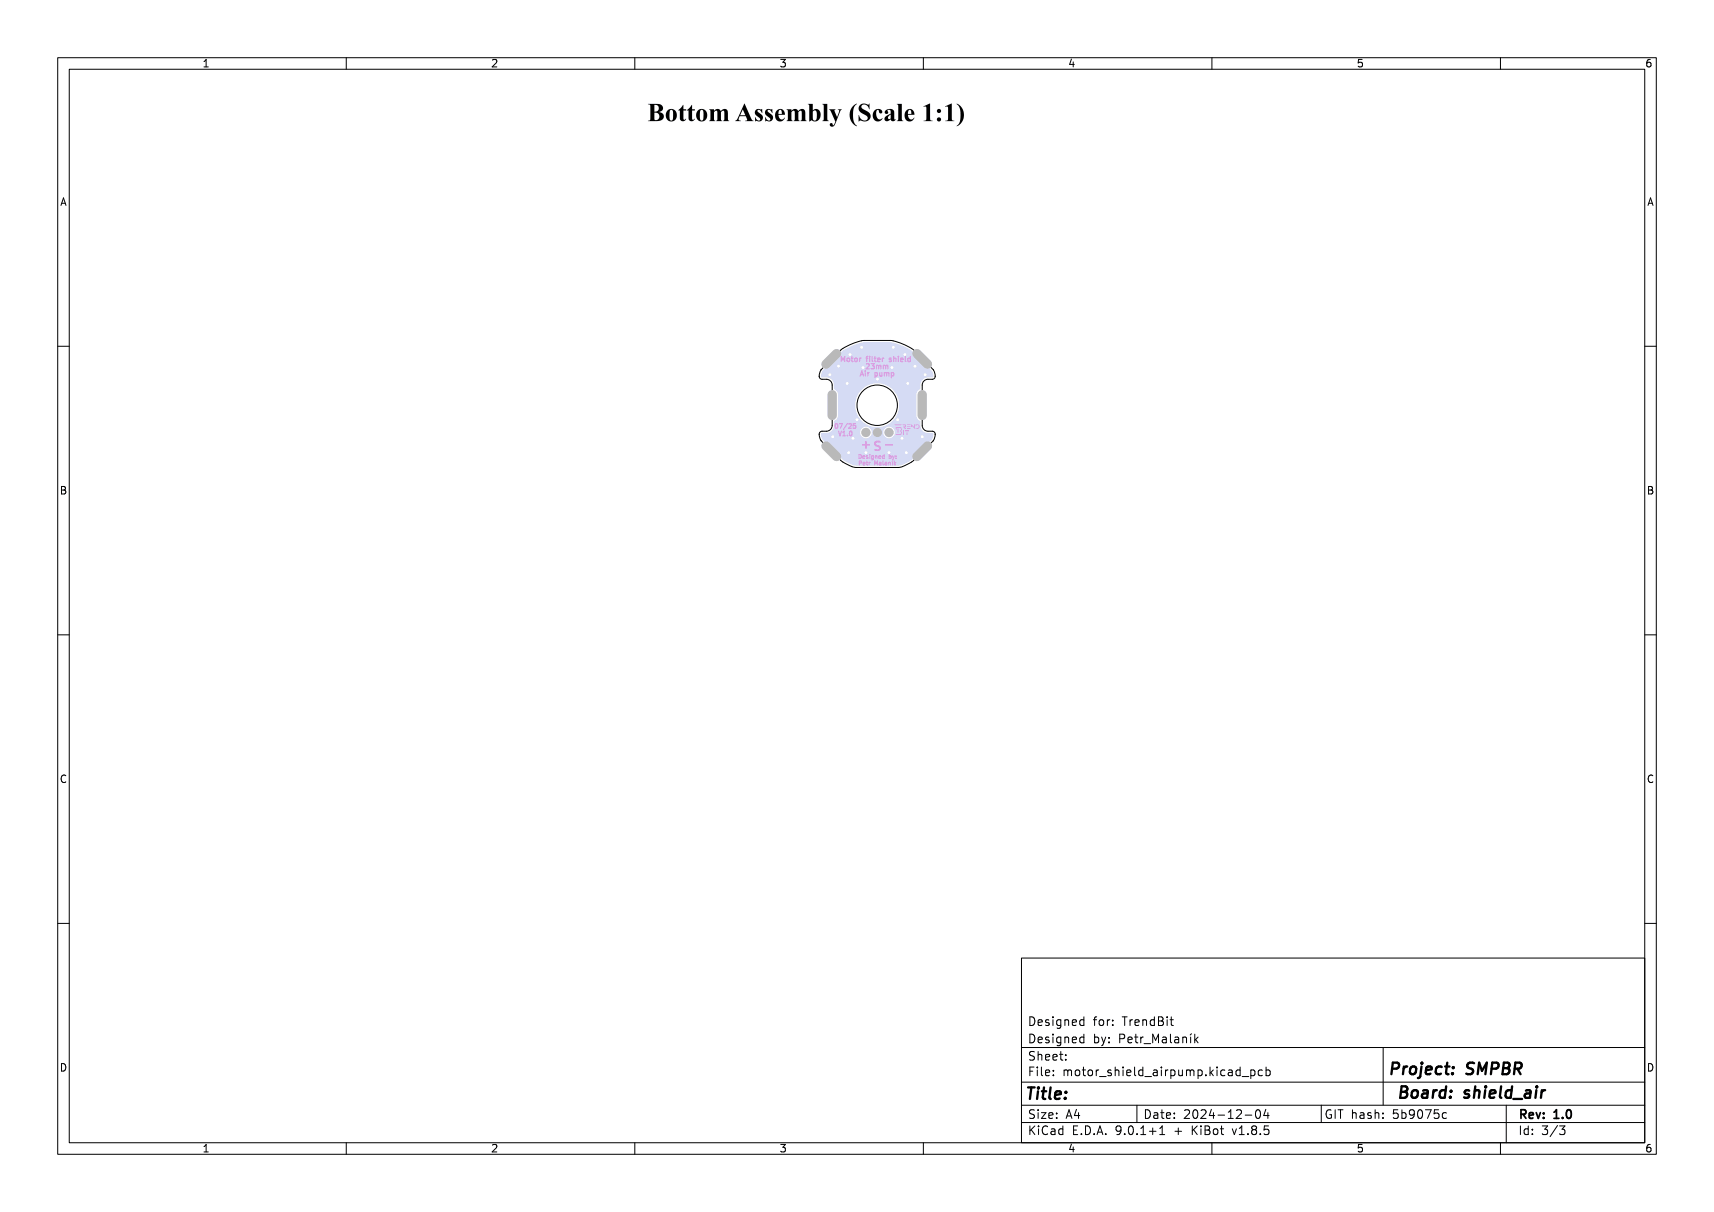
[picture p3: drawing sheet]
<svg xmlns="http://www.w3.org/2000/svg" width="297mm" height="210mm" viewBox="0 0 297 210" stroke-linecap="round" stroke-linejoin="round" font-family="sans-serif">
<g fill="none" stroke="#000" stroke-width=".17">
<path d="M142.3 64l3.4-3.3a9.4 9.4 0 0 1 4-1.7h4.6a9.4 9.4 0 0 1 4 1.7l3.4 3.3a1.42 1.42 0 0 1 .1 1.7 2.74 2.74 0 0 0-1.7 .3l-.3 .7v7a1 1 0 0 0 1 1h.8a.84 .84 0 0 1 .3 1.4l-.2 .3-3.6 3.6a6 6 0 0 1-2.5 1h-7.2a6.2 6.2 0 0 1-2.7-1.2l-3.4-3.4a1.42 1.42 0 0 1-.1-1.6 2.74 2.74 0 0 0 1.7-.4l.3-.7v-7a1 1 0 0 0-1-1h-.7a.84 .84 0 0 1-.4-1.3z"/>
<circle cx="152" cy="70.2" r="3.5"/>
</g>
<path d="M143.1 77.3l1.9 1.8M144.2 68.4v3.6" fill="none" stroke="#d5dbf4" stroke-width="1.6"/>
<g fill="#d5dbf4">
<circle cx="154" cy="74.9" r=".8"/>
<circle cx="152" cy="74.9" r=".8"/>
<circle cx="150" cy="74.9" r=".8"/>
</g>
<path d="M145 61.3l-1.9 1.8M158.9 61.3l1.8 1.8M159.8 68.4v3.6M160.7 77.3l-1.8 1.8" fill="none" stroke="#d5dbf4" stroke-width="1.6"/>
<g fill="#d5dbf4">
<circle cx="147.3" cy="61.4" r=".5"/>
<circle cx="155.5" cy="72.7" r=".5"/>
<circle cx="149.3" cy="60.2" r=".5"/>
<circle cx="144.3" cy="75.7" r=".5"/>
<circle cx="154.5" cy="63.7" r=".5"/>
<circle cx="152" cy="65.7" r=".5"/>
<circle cx="154.8" cy="60.2" r=".5"/>
<circle cx="157" cy="78.4" r=".5"/>
<circle cx="149.5" cy="63.7" r=".5"/>
<circle cx="147" cy="78.4" r=".5"/>
<circle cx="156.8" cy="61.4" r=".5"/>
<circle cx="147.8" cy="75.9" r=".5"/>
<circle cx="148.5" cy="72.7" r=".5"/>
<circle cx="158.5" cy="63.4" r=".5"/>
<circle cx="156.3" cy="75.9" r=".5"/>
<circle cx="146.8" cy="66.4" r=".5"/>
<circle cx="150" cy="78.4" r=".5"/>
<circle cx="157.3" cy="66.4" r=".5"/>
<circle cx="160.3" cy="64.9" r=".5"/>
<circle cx="154" cy="78.4" r=".5"/>
<circle cx="143.8" cy="64.9" r=".5"/>
<circle cx="159.8" cy="75.7" r=".5"/>
<circle cx="145.3" cy="63.4" r=".5"/>
</g>
<path d="M145.8 60.9l1.4-.8 2.3-.8h4.9a10.4 10.4 0 0 1 3.4 1.3l3.7 3.7 .2 .5v.5l-1.2 .1a1.3 1.3 0 0 0-1 1.2v.8a1.09 1.09 0 0 0-.7 .9v1.7h-3a3.8 3.8 0 0 0-5.8-3 3.8 3.8 0 0 0 0 6.5 3.8 3.8 0 0 0 5.8-3.1v-.4h3v2.1l.2 .5 .5 .4v.8a1.29 1.29 0 0 0 .6 1h-5l-.1-.2a1.01 1.01 0 0 0-1-.7 1.01 1.01 0 0 0-1 .9h-2v-.2a1.01 1.01 0 0 0-1.6-.4 1.01 1.01 0 0 0 .3 1.7 1.01 1.01 0 0 0 1.3-1.1h2v.2a1.01 1.01 0 0 0 1.1 .9 1.01 1.01 0 0 0 1-1.1h5l.6 .2h.9l.1 .4-.2 .8-3.4 3.3-1.8 1.1-.7 .1h-7.6l-2-1.1-3.6-3.6-.1-.6v-.3l1.4-.2 .6-.5 .2-.6v-.8a1.09 1.09 0 0 0 .7-.9v-3.8l-.2-.5-.5-.4v-.8a1.3 1.3 0 0 0-1.2-1.2l-1-.1v-.5l.2-.5z" fill-rule="evenodd" fill="#d5dbf4"/>
<g fill="#fff">
<circle cx="147.3" cy="61.4" r=".25"/>
<circle cx="155.5" cy="72.7" r=".25"/>
<circle cx="149.3" cy="60.2" r=".25"/>
<circle cx="144.3" cy="75.7" r=".25"/>
<circle cx="154.5" cy="63.7" r=".25"/>
<circle cx="152" cy="65.7" r=".25"/>
<circle cx="154.8" cy="60.2" r=".25"/>
<circle cx="157" cy="78.4" r=".25"/>
<circle cx="149.5" cy="63.7" r=".25"/>
<circle cx="147" cy="78.4" r=".25"/>
<circle cx="156.8" cy="61.4" r=".25"/>
<circle cx="147.8" cy="75.9" r=".25"/>
<circle cx="148.5" cy="72.7" r=".25"/>
<circle cx="158.5" cy="63.4" r=".25"/>
<circle cx="156.3" cy="75.9" r=".25"/>
<circle cx="146.8" cy="66.4" r=".25"/>
<circle cx="150" cy="78.4" r=".25"/>
<circle cx="157.3" cy="66.4" r=".25"/>
<circle cx="160.3" cy="64.9" r=".25"/>
<circle cx="154" cy="78.4" r=".25"/>
<circle cx="143.8" cy="64.9" r=".25"/>
<circle cx="159.8" cy="75.7" r=".25"/>
<circle cx="145.3" cy="63.4" r=".25"/>
</g>
<path d="M143.1 77.3l1.9 1.8M144.2 68.4v3.6" fill="none" stroke="#fff" stroke-width=".6"/>
<g fill="#fff">
<circle cx="154" cy="74.9" r=".4"/>
<circle cx="152" cy="74.9" r=".4"/>
<circle cx="150" cy="74.9" r=".4"/>
</g>
<path d="M145 61.3l-1.9 1.8M158.9 61.3l1.8 1.8M159.8 68.4v3.6M160.7 77.3l-1.8 1.8" fill="none" stroke="#fff" stroke-width=".6"/>
<path d="M143.1 77.3l1.9 1.8M144.2 68.4v3.6" fill="none" stroke="#b9b9b9" stroke-width="1.6"/>
<g fill="#b9b9b9">
<circle cx="154" cy="74.9" r=".8"/>
<circle cx="152" cy="74.9" r=".8"/>
<circle cx="150" cy="74.9" r=".8"/>
</g>
<path d="M145 61.3l-1.9 1.8M158.9 61.3l1.8 1.8M159.8 68.4v3.6M160.7 77.3l-1.8 1.8" fill="none" stroke="#b9b9b9" stroke-width="1.6"/>
<path d="M149.5 77.1h1.1M150 76.5v1.2M152.5 76.6l-.6-.1-.3 .3 .2 .4 .6 .2v.5l-.2 .1-.6-.1M153.5 77.1h1.1" fill="none" stroke="#db9de1" stroke-width=".3"/>
<g fill="none" stroke="#db9de1" stroke-width=".2">
<path d="M144.8 73.5l.1-.1a.39 .39 0 0 1 .3 .4 .39 .39 0 0 1-.4 .4l-.1-.3zM145.3 74.7l.2 .8 .3-.8M145.4 73.4h.6l-.4 .8M145.8 62.7v-.9l.3 .6 .3-.6v.9M146 75.5h.5M146 74.9l.3-.2v.8M146.8 62.1h.4l-.1 .5h-.3zM146.8 73.4l-.6 1M146.8 75.4v.1M147.1 73.5l.3-.1 .1 .2-.5 .6h.5M147.3 74.8l.1-.1a.39 .39 0 0 1 .3 .4 .39 .39 0 0 1-.4 .4l-.1-.3zM147.5 62.1h.3"/>
<path d="M147.6 61.8v.7l.2 .2M148.1 62.1h.4v.5h-.4zM148.3 73.4h-.4l-.1 .4h.4l.1 .3h-.5M148.9 62.1v.6M149 65.2l.3-.9 .3 .9M149.1 64.9h.5M149.2 62.1l-.3 .1M149.9 64.3h.1M149.9 64.6v.6M150.1 62.1h.3M150.1 63.1l.4-.1 .1 .3-.5 .6h.5M150.4 64.6v.6"/>
<path d="M150.4 61.8l-.2 .1v.8M150.6 64.6l-.2 .1M150.7 61.8h.1M150.7 62.1v.6M150.9 63h.6l-.3 .3 .2 .1v.4l-.1 .1-.4-.1M151.1 61.8v.7l.2 .2M151.5 62.1h.3M151.6 61.8v.7l.2 .2M151.6 64.6v.9M151.6 64.6h.3l.1 .1v.4h-.4M151.9 63.4l.2-.1 .2 .1M151.9 63.3v.6"/>
<path d="M152.1 62.4l.4-.1v-.2h-.3l-.1 .1v.4h.4M152.3 63.4l.1-.1h.2v.6M152.3 63.4v.5M152.4 64.6l.1 .5h.3M152.8 64.6v.6M152.9 62.1v.6M153.1 63.4l.2-.1 .2 .1M153.1 63.3v.6M153.1 62.1l-.2 .1M153.2 64.6h.3l.1 .1M153.2 64.6v.6M153.5 63.4l.1-.1h.2v.6"/>
<path d="M153.5 63.4v.5M153.6 64.7l.2-.1h.2v.6M153.6 64.7v.5M154.4 62.1h-.2l-.1 .1v.1l.3 .1v.2h-.3M154.4 64.6h.3l.2 .1-.1 .4h-.4M154.4 64.6v.9M154.9 62.1h.3v.6M154.9 61.8v.9M155.7 61.8h.1M155.7 62.1v.6M156.1 62.4l.4-.1-.1-.2h-.2l-.1 .1v.4h.3M156.9 61.8v.7l.1 .2"/>
<path d="M157.7 62.1h-.2l-.2 .1 .1 .4h.3M157.7 61.8v.9"/>
</g>
<g fill="none" stroke="#db9de1" stroke-width=".17">
<path d="M148.8 78.7a.35 .35 0 0 1 .5 .4 .35 .35 0 0 1-.5 .3zM149.5 79.2l.3-.1v-.1l-.3 .1v.3h.3M150.2 79.9v.6l.2 .1M150.4 79h-.2l-.1 .1 .3 .2M150.4 79.3l-.3 .1M150.4 79.3h.1M150.7 78.7v.1M150.7 79v.4M151.3 79h-.2l-.1 .1 .1 .3h.2M151.3 79v.5l-.3 .1M151.7 79h.2l.1 .4M151.7 79v.4"/>
<path d="M152.3 79.2l.3-.1v-.1l-.3 .1v.3h.3M153 79.9l.1 .7M153.2 79h-.2l-.1 .1v.3h.3M153.2 78.7v.7M154.1 79h.2l.1 .1-.1 .3h-.2M154.1 78.7v.7M154.6 79l.2 .4M154.7 79.8l-.1 .1M154.8 79.4l-.2 .3M155 79.9v.7M155 79l-.2 .4M155.2 79.4h.1"/>
<path d="M155.2 79v.1M148.9 80.2h.3l.1-.3h-.4v.7M149.6 80.3h.3v-.2l-.3 .1v.3h.3M150.1 80.1h.3M150.6 80.1v.5M150.8 80.1l-.2 .1M151.6 80.6v-.7l.2 .5 .2-.5v.7M152.4 80.1h.2l.1 .5M152.7 80.3l-.4 .1 .1 .2 .3-.1M153.4 80.1h.2l.1 .5M153.7 80.3l-.4 .1 .1 .2 .3-.1M154 80.2l.3-.1v.5"/>
<path d="M154 80.1v.5M154.6 80.1v.5M155 80.3l.2 .3M155.2 80.1l-.2 .3"/>
</g>
<g fill="#db9de1">
<path d="M157.2 73.5h.6v.2h-.6z" fill-rule="evenodd"/>
<path d="M157.2 73.9h.6v.1h-.6z" fill-rule="evenodd"/>
<path d="M157.2 74.2h.6v.1h-.6z" fill-rule="evenodd"/>
<path d="M156.8 74.5h.7v.2h-.7z" fill-rule="evenodd"/>
<path d="M157.1 75h.2v.4h-.2z" fill-rule="evenodd"/>
<path d="M156.5 74.5h.1v.9h-.1z" fill-rule="evenodd"/>
<path d="M155 73.5h1.2v.2h-1.2z" fill-rule="evenodd"/>
<path d="M155.5 74.3h.2v.6h-.2z" fill-rule="evenodd"/>
<path d="M157.9 73.5l.5 .5v-.5h.2l-.1 .8-.5-.4v.1h-.1z" fill-rule="evenodd"/>
<path d="M156.4 73.5a.37 .37 0 0 1 .4 0 .37 .37 0 0 1 .2 .4l-.2 .2 .3 .2h-.3l-.4-.4h.4v-.2h-.4z" fill-rule="evenodd"/>
<path d="M158.7 73.5a.47 .47 0 0 1 .7 .4 .47 .47 0 0 1-.7 .5v-.2h.2a.29 .29 0 0 0 .3-.3 .29 .29 0 0 0-.4-.3v.2h-.1z" fill-rule="evenodd"/>
<path d="M155.2 74h.4a.49 .49 0 0 1 .6 .1 .49 .49 0 0 1 0 .6 .45 .45 0 0 1-.1 .6 .45 .45 0 0 1-.5 .1h-.4v-.2h.8a.32 .32 0 0 0-.1-.5 .29 .29 0 0 0 .2-.4 .29 .29 0 0 0-.4-.2h-.3v.3h-.2z" fill-rule="evenodd"/>
</g>
<g fill="none" stroke="#000" stroke-width=".17">
<path d="M10 10h277v190h-277zM12 12h273v186h-273zM35.3 11.6h.8M35.3 10.7l.4-.4v1.3M60 10v2M85.3 10.4l.5-.1 .3 .4-.8 .9h.8M110 10v2M135.3 10.3h.8l-.4 .5 .3 .1v.6l-.2 .1-.5-.1M160 10v2M185.7 10.2l-.4 1h.9M186 10.7v.9M210 10v2"/>
<path d="M236 10.3h-.6l-.1 .6 .2-.1 .5 .1 .1 .1-.1 .5-.2 .1-.5-.1M260 10v2M286 10.3l-.4 .1a.87 .87 0 0 0 0 1.2l.4-.1 .1-.5-.3-.2-.3 .1-.2 .1M10.6 35.6l.4-1.3 .4 1.3M10.7 35.2h.6M285.6 35.6l.4-1.3 .4 1.3M285.7 35.2h.6M10 60h2M285 60h2M10.7 84.3l.6 .1v.3l-.2 .2a.35 .35 0 0 1 .3 .3 .35 .35 0 0 1-.2 .4h-.5zM10.7 84.9h.4M285.7 84.3l.6 .1v.3l-.2 .2a.35 .35 0 0 1 .3 .3 .35 .35 0 0 1-.2 .4h-.5z"/>
<path d="M285.7 84.9h.4M10 110h2M285 110h2M11.4 134.4a.62 .62 0 0 0-.9 .5 .62 .62 0 0 0 .7 .7l.2-.1M286.4 134.4a.62 .62 0 0 0-.9 .5 .62 .62 0 0 0 .7 .7l.2-.1M10 160h2M285 160h2M177 166h108v32h-108zM178.5 176.2a.76 .76 0 0 1 .8 .7 .76 .76 0 0 1-.8 .8zM178.5 179.2a.76 .76 0 0 1 .8 .7 .76 .76 0 0 1-.8 .8zM179.9 177.2l.7-.1-.1-.3-.4-.1-.2 .2 .1 .7h.5M181.7 176.8l-.3-.1-.2 .2v.2l.5 .2v.3h-.5"/>
<path d="M181.7 179.8l-.3-.1-.2 .2v.2l.5 .2v.3h-.5M182.5 176.2v.1M182.5 176.7v1M182.5 179.2v.1M182.5 179.7v1M183.8 176.8l-.4-.1-.3 .3v.4l.1 .2h.6M183.8 179.8l-.4-.1-.3 .3v.4l.1 .2h.6M183.8 179.7v1.2l-.3 .3-.3-.1M183.8 176.7v1.2l-.3 .3-.3-.1M184.5 179.8l.2-.1 .4 .1 .1 .9M184.5 176.7v1M184.5 179.7v1"/>
<path d="M184.5 176.8l.2-.1 .4 .1 .1 .9M185.8 177.2l.7-.1v-.3l-.5-.1-.2 .2 .1 .7h.6M187.8 176.8l-.4-.1-.3 .3v.4l.1 .2h.6M187.8 179.8l-.4-.1-.3 .3v.4l.1 .2h.6M187.8 176.2v1.5M187.8 179.2v1.5M189.5 176.7h.5M189.7 179.8l.4-.1 .3 .3v.4l-.2 .2h-.5M189.7 179.2v1.5M190 176.2l-.3 .2v1.3M190.6 176.8l.4-.1 .2 .3v.4l-.2 .3-.4-.1-.1-.2v-.4zM190.9 179.7l.3 1"/>
<path d="M191.6 179.7l-.4 1M191.9 176.7v1M192.2 179.8v.1M192.3 176.7l-.3 .1-.1 .2M192.8 177.6v.1M192.8 176.8v.1M194 180l.7-.1 .2-.2-.1-.4-.2-.1h-.6v1.5M194.5 176.2h.8M194.9 176.2v1.5M195.8 176.7v1M196.2 176.7l-.2 .1-.2 .2M196.6 179.7h.6"/>
<path d="M196.7 177.2l.7-.1-.1-.3-.4-.1-.2 .2v.7h.6M196.8 179.2v1.3l.4 .2M197.7 179.7v1M198 176.7v1M198 176.8l.2-.1 .4 .1 .1 .9M198.1 179.7l-.3 .1-.1 .2M200 176.8l-.4-.1-.3 .3v.4l.2 .2h.5M200 176.2v1.5M200.7 176.2h.5l.3 .1v.3l-.3 .3a.4 .4 0 0 1 .4 .4 .4 .4 0 0 1-.3 .4h-.6zM200.7 176.9h.5M201.5 179.8h.5l.1 .9M202.2 176.2v.1"/>
<path d="M202.2 176.7v1M202.7 176.7h.6M202.8 179.2v1.3l.2 .2M203 176.2v1.3l.3 .2M203.6 179.8h.6v.9M205 179.8l.2-.1 .3 .1 .1 .9M205 179.7v1M206.3 179.7v1M206.5 179.1l-.3 .2M207 179.2v1.5M207.6 179.7l-.6 .6M10.7 184.3a.66 .66 0 0 1 .7 .6 .66 .66 0 0 1-.7 .7z"/>
<path d="M35.3 198.7l.4-.4v1.3M35.3 199.6h.8M60 198v2M85.3 198.4l.5-.1 .3 .4-.8 .9h.8M110 198v2M135.3 198.3h.8l-.4 .5 .3 .1v.6l-.2 .1-.5-.1M160 198v2M177 194.5h108M177 191.5h108M177 187.5h108M177 181.5h108M178.5 195.1v1.5"/>
<path d="M178.5 185.6h.5M178.7 195.7l.6 .9M179.2 184.9h-.7v1.5M179.2 192.4l-.5-.1-.2 .1v.5l.6 .3 .1 .3-.2 .3-.6-.1M179.2 182.3l-.5-.1-.2 .1v.5l.6 .3 .1 .3-.2 .3-.6-.1M179.3 195.1l-.8 .9M179.7 184.9v.1M179.7 185.4v1M179.9 182.8l.2-.1 .4 .1v.9M179.9 180.2l.7-.1-.1-.3-.4-.1-.2 .2 .1 .7h.5M179.9 182.2v1.5M179.9 192.3v.1"/>
<path d="M179.9 192.8v1M180 195.1v.1M180 195.6v1M180.5 192.8h.7l-.7 1h.7M180.5 184.9v1.3l.2 .2M181.2 183.2l.7-.1-.1-.3-.4-.1-.2 .2v.7h.6M181.2 185.9l.7-.2-.1-.2-.4-.1-.2 .2v.7h.6M181.5 195.2a.6 .6 0 0 0-.7 0 .6 .6 0 0 0-.2 .8 .56 .56 0 0 0 .3 .5 .56 .56 0 0 0 .6 0M181.7 193.3l.8-.1-.1-.3-.4-.1-.3 .2 .1 .7h.6M182.2 195.7h.5l.1 .9M182.5 183.2l.7-.1-.1-.3-.4-.1-.2 .2v.7h.6M182.5 186.3v.1"/>
<path d="M182.5 185.5v.1M182.8 196h-.5a.29 .29 0 0 0-.2 .3 .29 .29 0 0 0 .2 .3l.5-.1M183.1 193.7v.1M183.1 192.9v.1M183.6 182.7h.6M183.8 182.2v1.3l.4 .2M184.2 195.7l-.5-.1-.2 .3v.4l.1 .2h.6M184.2 195.1v1.5M184.4 185.5l.4-.1 .2 .2M184.4 185.4v1M184.7 183.6v.1M184.7 182.8v.1"/>
<path d="M184.7 193.8l.5-1.5 .5 1.5M184.9 193.4h.7M185 185.6l.2-.2 .4 .1 .1 .9M185 185.6v.8M185.7 198.2l-.4 1h.9M185.8 180.2l.7-.1v-.3l-.5-.1-.2 .2 .1 .7h.6M186 198.7v.9M186 195.8h.5M186.4 185.5l.2-.1 .4 .1 .1 .6-.1 .2-.4 .1-.2-.1zM186.5 192.2l-.3 1.1h.9M186.7 195.1h-.7v1.5h.7M186.9 192.8v1"/>
<path d="M187.4 196.5v.1M187.5 185.4h.6M187.7 184.9v1.3l.4 .2M188.1 195.1a.76 .76 0 0 1 .9 .7 .76 .76 0 0 1-.9 .8zM188.6 185.5l.2-.1 .4 .1 .1 .6-.1 .2-.4 .1-.2-.1zM189.6 196.5v.1M190 185.4v1M190.1 196.6l.5-1.5 .5 1.5M190.2 196.2h.8M190.4 185.4l-.3 .1-.1 .2M190.5 186.5h1.2M191.2 180.7l-.1 .4-.2 .1"/>
<path d="M191.6 196.5v.1M192.2 180.6v.1M192.5 185.5l-.3-.1-.2 .2v.2l.5 .2v.3h-.5M193.2 185.5l.3-.1 .3 .1 .1 .9M193.2 184.9v1.5M194.2 195.7l-.2 .3h-.3l-.3-.3 .1-.5 .5-.1 .2 .1a.99 .99 0 0 1-.4 1.4h-.3M194.6 184.9v.1M194.6 185.4v1M194.9 196.5v.1M195.2 185.9l.8-.2-.1-.2-.4-.1-.3 .2 .1 .7h.6M195.5 180.2l.7-.1-.1-.3-.4-.1-.2 .2v.7h.6M195.7 195.2l.2-.1a.81 .81 0 0 1 .6 .6 .81 .81 0 0 1-.3 .8l-.2 .1a.81 .81 0 0 1-.3-1.4z"/>
<path d="M196.6 184.9v1.3l.2 .2M197 191.5v3M197 196.5v.1M197.7 196.6h.8M197.7 195.5l.4-.4v1.5M198 185.5l-.4-.1-.3 .3v.4l.2 .2h.5M198 184.9v1.5M198.2 180.8h1.2M198.4 186.5h1.1M198.5 192.3a.76 .76 0 0 1 .8 .7 .76 .76 0 0 1-.8 .8zM199.2 196h1.1M199.7 180.7v-1.5l.5 1.1 .5-1.1v1.5"/>
<path d="M199.7 195.4v1.2M199.9 185.5h.6v.9M200 192.9h.6v.9M200.5 185.7l-.5 .1a.3 .3 0 0 0-.2 .3 .3 .3 0 0 0 .2 .3l.5-.1M200.6 193.2h-.5a.3 .3 0 0 0-.2 .3 .3 .3 0 0 0 .2 .3l.5-.1M201 196.6h.8M201 195.5l.4-.4v1.5M201.1 192.8h.6M201.2 184.9v.1M201.2 185.4v1M201.3 192.3v1.3l.4 .2M202 185.4v1"/>
<path d="M202.1 180.1h-.5a.29 .29 0 0 0-.2 .3 .29 .29 0 0 0 .2 .3l.5-.1M202.1 193.3l.7-.1v-.3l-.5-.1-.2 .2 .1 .7h.6M202.4 185.4l-.3 .1-.1 .2M202.9 185.5l.4-.1 .3 .3v.4l-.1 .2h-.6M202.9 185.4v1.5M203.5 193.7v.1M203.5 192.9v.1M203.6 196h1.1M204.2 195.4v1.2M204.2 180.1h-.5a.29 .29 0 0 0-.2 .3 .29 .29 0 0 0 .2 .3l.5-.1M204.2 185.4l.1 .9 .4 .1 .2-.1M204.9 185.4v1"/>
<path d="M205.3 192.4l.2-.1h.3l.3 .1v.3l-.9 1.1h.9M205.6 185.5l.4-.1 .2 .2M205.6 185.4v1M206.2 185.6l.3-.2 .3 .1 .1 .9M206.2 185.6v.8M206.6 195.1v1.5M206.8 195.7l.7 .9M206.8 192.4l.3-.1a.82 .82 0 0 1 .5 .6 .82 .82 0 0 1-.3 .8l-.1 .1a.81 .81 0 0 1-.4-1.4zM207.2 180.1l.4 .6M207.5 195.1l-.9 .9M207.6 185.5l.4-.1 .3 .3v.4l-.1 .2h-.6M207.6 185.4v1.5"/>
<path d="M208.1 195.1v.1M208.1 195.6v1M208.1 192.4l.2-.1h.4l.2 .1 .1 .3-.1 .2-.8 .9h.9M208.8 195.1h.5l.2 .1 .1 .3-.3 .3a.4 .4 0 0 1 .4 .4 .4 .4 0 0 1-.3 .4h-.6zM208.8 195.8h.5M209 186.3v.1M209.7 184.9v1.5M209.8 185.8l.4 .6M209.9 192.2l-.3 1.1h.9M210 198v2M210.2 185.4l-.5 .6M210.3 192.8v1"/>
<path d="M210.4 195.7l.3-.1 .3 .3v.4l-.3 .3-.3-.1-.2-.2v-.4zM210.9 184.9v.1M210.9 185.4v1M211.1 193.2h1.1M211.5 195.6h.5M211.7 195.1v1.3l.3 .2M212.2 185.5l-.4-.1-.3 .3v.4l.2 .2h.5M212.8 193.8h.9M212.8 192.7l.5-.4v1.5M212.9 185.5h.6v.9M213.5 195.6l.4 1 .3-1M213.5 185.7l-.5 .1a.29 .29 0 0 0-.2 .3 .29 .29 0 0 0 .2 .3l.5-.1"/>
<path d="M214.3 192.4l.2-.1h.3l.3 .1v.3l-.9 1.1h.9M214.7 196.6h.9M214.7 195.5l.5-.4v1.5M214.9 185.5l-.4-.1-.3 .3v.4l.1 .2h.6M214.9 184.9v1.5M215.2 186.5h1.2M215.8 193.2h1.1M216.2 196.5v.1M216.7 185.5l.5-.1 .3 .3v.4l-.2 .2h-.6M216.7 185.4v1.5M217.2 195.7l-.3 .3v.3l.3 .3h.3l.2-.3v-.3l-.2-.3M217.2 195.7l-.3-.3 .3-.3h.3l.2 .3-.2 .3"/>
<path d="M217.2 195.7h.3M217.7 192.4l.2-.1a.82 .82 0 0 1 .6 .6 .82 .82 0 0 1-.3 .8l-.1 .1a.81 .81 0 0 1-.4-1.4zM218.4 196.5v.1M218.7 185.5l-.4-.1-.3 .3v.4l.2 .2h.5M219.3 192.2l-.3 1.1h.9M219.4 185.5l.4-.1 .3 .3v.4l-.1 .2h-.6M219.4 184.9v1.5M219.7 192.8v1M219.8 195.1h-.7l-.1 .7 .2-.1h.5l.2 .3-.1 .5-.2 .1h-.4l-.2-.1M228.9 191.5v3M230.6 192.4a.74 .74 0 0 0-.9 .5 .74 .74 0 0 0 .6 .9l.4-.1v-.5h-.3M231.4 192.3v1.5"/>
<path d="M231.9 192.3h.8M232.3 192.3v1.5M234.4 192.9l.2-.1 .3 .1 .1 .9M234.4 192.3v1.5M235.7 192.9h.6l.1 .9M236 198.3h-.6l-.1 .6 .2-.1 .5 .1 .1 .1-.1 .5-.2 .1-.5-.1M236.4 193.2h-.5a.3 .3 0 0 0-.3 .3 .3 .3 0 0 0 .3 .3l.5-.1M237.6 192.9l-.4-.1-.2 .2 .1 .2 .5 .2v.3h-.6M238.3 192.9l.2-.1 .4 .1v.9M238.3 192.3v1.5M239.6 193.7v.1M239.6 192.9v.1"/>
<path d="M239.7 181.5v10M242.2 192.3h-.7l-.1 .7 .2-.1h.5l.2 .3-.1 .5-.2 .1h-.4l-.2-.1M242.9 192.9l.5-.1 .2 .3v.4l-.1 .2h-.6M242.9 192.3v1.5M245.1 192.9l-.3 .3h-.3l-.3-.3v-.3l.2-.2 .4-.1 .2 .1a.99 .99 0 0 1-.4 1.4h-.2M245.8 192.4l.2-.1a.82 .82 0 0 1 .6 .6 .82 .82 0 0 1-.3 .8l-.2 .1a.81 .81 0 0 1-.3-1.4zM247 192.3h1l-.6 1.5M249.3 192.3h-.7l-.1 .7 .2-.1h.5l.2 .3-.1 .5-.2 .1h-.4l-.2-.1M250.6 192.9l-.4-.1-.3 .3v.4l.2 .2h.5M260 198v2M261 191.5v6.5M263.5 195.1v1.5"/>
<path d="M264.8 195.7l-.4-.1-.3 .3v.4l.1 .2h.6M264.8 195.1v1.5M265.5 196.5v.1M265.5 195.7v.1M267.2 195.1h1l-.5 .6 .4 .1v.7l-.2 .1h-.4l-.3-.1M269.9 195l-1.3 2M270.2 195.1h1l-.5 .6 .4 .1v.7l-.2 .1h-.4l-.3-.1M285.7 184.3a.66 .66 0 0 1 .7 .6 .66 .66 0 0 1-.7 .7zM286 198.3l-.4 .1a.87 .87 0 0 0 0 1.2l.4-.1 .1-.5-.3-.2-.3 .1-.2 .1"/>
</g>
<path d="M263.6 193.1l.7-.1 .1-.2-.1-.4-.2-.1h-.5v1.5M263.9 193.1l.5 .7M265 193.3l.7-.2-.1-.2-.4-.1-.2 .2 .1 .7h.5M266.2 192.8l.4 1 .3-1M267.5 193.6v.2M267.5 192.9v.1M269.3 193.8h.8M269.3 192.7l.4-.4v1.5M270.8 193.6v.2M271.6 192.4l.2-.1a.81 .81 0 0 1 .6 .6 .81 .81 0 0 1-.3 .8l-.2 .1a.81 .81 0 0 1-.3-1.4z" fill="none" stroke="#000" stroke-width=".3"/>
<g fill="#000">
<path d="M112.3 18h1.4a.84 .84 0 0 1 .9 .2 .84 .84 0 0 1 .2 .8l-.6 .4a.79 .79 0 0 1 .8 .8 .79 .79 0 0 1-.9 .8h-1.8l.3-.2 .1-.2h.7a.51 .51 0 0 0 .7 .1 .51 .51 0 0 0 .1-.6 .68 .68 0 0 0-.8-.6v1.1h-.7v-1.2h.7a.61 .61 0 0 0 .8-.6 .61 .61 0 0 0-.8-.6v1.2h-.7v-1.2z" fill-rule="evenodd"/>
<path d="M115.8 19.1a1.04 1.04 0 0 1 1.5 .9 1.04 1.04 0 0 1-1.6 .9l-.3-.8h.6v.5a.28 .28 0 0 0 .3 .3 .28 .28 0 0 0 .3-.3v-1.2a.32 .32 0 0 0-.3-.4 .32 .32 0 0 0-.3 .4v.7h-.6v-.5z" fill-rule="evenodd"/>
<path d="M118.3 18.2l.1 .7h.5v.2h-.5v1.5l.3 .1 .1-.1a.55 .55 0 0 1-.6 .4 .55 .55 0 0 1-.4-.7v-1.2h-.3z" fill-rule="evenodd"/>
<path d="M119.9 18.2v.7h.5v.2h-.5v1.5l.3 .1 .1-.1a.55 .55 0 0 1-.6 .4 .55 .55 0 0 1-.4-.7v-1.2h-.3z" fill-rule="evenodd"/>
<path d="M121 19.1a1.04 1.04 0 0 1 1.6 .9 1.04 1.04 0 0 1-1.6 .9l-.4-.8h.7v.5a.28 .28 0 0 0 .3 .3 .28 .28 0 0 0 .3-.3v-1.2a.32 .32 0 0 0-.3-.4 .32 .32 0 0 0-.3 .4v.7h-.7l.1-.5z" fill-rule="evenodd"/>
<path d="M122.9 18.9h.8v.3a.64 .64 0 0 1 .6-.3 .64 .64 0 0 1 .6 .4 .66 .66 0 0 1 .8-.4 .66 .66 0 0 1 .4 .8v1.1l.3 .2h-1.1l.2-.3v-1.3a.29 .29 0 0 0-.3-.3 .29 .29 0 0 0-.3 .3v1.3l.3 .3h-1.1l.2-.3v-1.3a.24 .24 0 0 0-.2-.2 .24 .24 0 0 0-.3 .1l-.1 .1v1.1l.1 .3 .1 .2h-1l.2-.2v-.3v-1.3z" fill-rule="evenodd"/>
<path d="M131 19.1a.87 .87 0 0 1 .9-.1l.2-.1v.7a.68 .68 0 0 0-.8-.5v.2a1.42 1.42 0 0 1 .9 1.1 .77 .77 0 0 1-1.2 .6h-.1l-.1-.7a.74 .74 0 0 0 .9 .5v-.2a1.58 1.58 0 0 1-.9-1.3z" fill-rule="evenodd"/>
<path d="M132.7 19.1a.87 .87 0 0 1 1-.1l.1-.1 .1 .7a.68 .68 0 0 0-.8-.5l-.1 .2a1.41 1.41 0 0 1 1 1.1 .77 .77 0 0 1-1.3 .6h-.1v-.7a.74 .74 0 0 0 .8 .5l.1-.2a1.58 1.58 0 0 1-.9-1.3z" fill-rule="evenodd"/>
<path d="M134.6 19.2a.83 .83 0 0 1 1-.2 .83 .83 0 0 1 .4 .9h-1.1a.58 .58 0 0 0 .3 .7 .58 .58 0 0 0 .7-.2 .85 .85 0 0 1-1 .6 .85 .85 0 0 1-.6-1v-.3h1.2l-.2-.6a.4 .4 0 0 0-.4 .1 .4 .4 0 0 0 0 .5h-.6z" fill-rule="evenodd"/>
<path d="M136.3 18.9h.8v.3a.64 .64 0 0 1 .6-.3 .64 .64 0 0 1 .6 .4 .66 .66 0 0 1 .8-.4 .66 .66 0 0 1 .4 .8l.1 1.1 .2 .2h-1.1l.2-.3v-1.3a.29 .29 0 0 0-.3-.3 .29 .29 0 0 0-.3 .3l.1 1.3 .2 .3h-1.1l.2-.3v-1.3a.24 .24 0 0 0-.2-.2 .24 .24 0 0 0-.2 .1l-.2 .1v1.1l.1 .3 .2 .2h-1.1l.2-.2v-.3v-1.3z" fill-rule="evenodd"/>
<path d="M140 18h.8v1.1a.84 .84 0 0 1 1.1 0 .84 .84 0 0 1 .3 1 .94 .94 0 0 1-.6 .9 .94 .94 0 0 1-1-.2l-.4 .3v-1.8h.6l.1 1.3a.32 .32 0 0 0 .3 .3 .32 .32 0 0 0 .3-.3v-1a.37 .37 0 0 0-.2-.5 .37 .37 0 0 0-.5 .2h-.6v-1z" fill-rule="evenodd"/>
<path d="M142.5 18h.9v2.8l.2 .2h-1.1l.2-.2v-.2v-2.4z" fill-rule="evenodd"/>
<path d="M147.8 18.4l.7-.5a3.2 3.2 0 0 0-.2 3.8l.2 .2a2.2 2.2 0 0 1-.7-3.5z" fill-rule="evenodd"/>
<path d="M149 18.2a1.68 1.68 0 0 1 1.5-.1l.2-.2v1a1.16 1.16 0 0 0-1.1-.8 .42 .42 0 0 0-.3 .5 .42 .42 0 0 0 .3 .4l.4 .1a1 1 0 0 1 .8 1.4 1 1 0 0 1-1.5 .4h-.3l-.2 .2v-1.2a1.03 1.03 0 0 0 1.4 .9 .47 .47 0 0 0-.2-.8 1.33 1.33 0 0 1-1.2-1.4z" fill-rule="evenodd"/>
<path d="M153.4 19.2a.85 .85 0 0 1 1-.3 .85 .85 0 0 1 .6 .8v.9l.2 .1a.42 .42 0 0 1-.4 .3 .42 .42 0 0 1-.5-.3 .6 .6 0 0 1-.5 .3 .6 .6 0 0 1-.5-.3v-.3h.6l.2 .2 .2-.1v-.7l-.4 .4v.2h-.6l.3-.3 .7-.4v-.4a.27 .27 0 0 0-.4-.3 .27 .27 0 0 0 0 .5 .32 .32 0 0 1-.5 .2 .32 .32 0 0 1 0-.5z" fill-rule="evenodd"/>
<path d="M155.4 18h.9v2.8l.2 .2h-1.1l.2-.2 .1-.2-.1-2.4z" fill-rule="evenodd"/>
<path d="M157 19.2a.83 .83 0 0 1 1-.2 .83 .83 0 0 1 .5 .9h-1.2a.58 .58 0 0 0 .3 .7 .58 .58 0 0 0 .8-.2 .85 .85 0 0 1-1 .6 .85 .85 0 0 1-.7-1l.1-.3h1.1v-.4l-.3-.3-.2 .3-.1 .4h-.5z" fill-rule="evenodd"/>
<path d="M160 18.4l1.2-.5v2.7l.1 .3 .3 .1h-1.6l.5-.3v-1.9l-.1-.3z" fill-rule="evenodd"/>
<path d="M163.8 18.4l1.1-.5v2.7l.2 .3 .3 .1h-1.6l.5-.3v-1.9l-.1-.3z" fill-rule="evenodd"/>
<path d="M129 17.9l1.3 2.8 .3 .3h-1.5l.4-.2-.3-.7h-1l-.2 .7 .4 .2h-1l.4-.4 .3-.6h1.1l-.5-1-.4 1h-.2z" fill-rule="evenodd"/>
<path d="M143.7 18.9h1.1l-.2 .3 .4 1.1 .4-1.1-.2-.3h.7l-.3 .3-.7 1.9a1.03 1.03 0 0 1-.6 .8 .33 .33 0 0 1-.5-.1 .33 .33 0 0 1 .4-.4l.2 .3 .3-.6-.8-1.9z" fill-rule="evenodd"/>
<path d="M151.6 19.1a.68 .68 0 0 1 .8-.3 .68 .68 0 0 1 .4 .8 .37 .37 0 0 1-.4 0 .37 .37 0 0 1-.1-.5l-.2-.1a1.04 1.04 0 0 0 .3 1.7l.5-.2a.89 .89 0 0 1-1.2 .5 .89 .89 0 0 1-.5-1.2z" fill-rule="evenodd"/>
<path d="M165.8 17.9a2.18 2.18 0 0 1 1.2 2 2.18 2.18 0 0 1-1.2 2 3.2 3.2 0 0 0 .2-3.7z" fill-rule="evenodd"/>
<circle cx="162.7" cy="19.2" r=".36"/>
<circle cx="162.7" cy="20.7" r=".36"/>
</g>
<g fill="none" stroke="#000" stroke-width=".4">
<path d="M178.1 188.4h1.2M178.7 188.4l-.2 2M179.9 189.1l-.2 1.3M180 188.4l-.1 .2M180 188.4l-.2 .1 .1 .1M180 188.4v.1l-.1 .1M180.5 189.1h.8M180.9 188.4l-.2 1.7 .1 .2 .3 .1M182 188.4l-.2 1.7 .3 .3M182.8 189.8l1-.2v-.4l-.6-.1-.3 .3v.9l.1 .1 .6-.1M184.6 190.2l.1 .1-.1 .1M184.6 190.2l-.1 .1 .1 .1"/>
<path d="M184.6 190.2v.2M184.7 189.2v.2M184.7 189.2l.1 .1-.1 .1M184.7 189.2l-.1 .1 .1 .1M241.2 185.2h.8a.55 .55 0 0 0 .4-.5 .55 .55 0 0 0-.3-.6h-.7l-.3 2M242.8 189.2h.6M242.9 188.2h.6a.49 .49 0 0 1 .4 .6 .49 .49 0 0 1-.5 .4l.3 .1a.58 .58 0 0 1-.3 .9h-.8zM243.3 184.8l-.2 1.3M243.8 184.8l-.4 .1-.2 .3M244.5 185a.52 .52 0 0 1 .5-.2 .52 .52 0 0 1 .4 .4l-.1 .5a.55 .55 0 0 1-.5 .4 .55 .55 0 0 1-.5-.4zM244.8 189.1a.52 .52 0 0 1 .5-.2 .52 .52 0 0 1 .4 .4l-.1 .5a.55 .55 0 0 1-.5 .4 .55 .55 0 0 1-.5-.4zM246.3 184.8l-.2 1.7-.1 .2-.3 .1"/>
<path d="M246.4 184.1l-.1 .1 .1 .1M246.4 184.1l.1 .1-.1 .1M246.4 184.1v.2M246.6 189l.2-.1 .6 .1-.1 1.2M247.1 185.5l1-.2-.1-.4-.2-.1-.5 .1-.3 .9 .3 .3 .6-.1M247.4 189.4l-.7 .1a.4 .4 0 0 0-.3 .3 .4 .4 0 0 0 .2 .4l.7-.1M248.4 188.9l-.2 1.3M249 188.9l-.4 .1-.2 .3M249.8 184.9a.66 .66 0 0 0-1 .3v.5l.1 .3 .2 .1 .6-.1M250.4 184.8h.8M250.5 189a.66 .66 0 0 0-1 .3l-.1 .5 .2 .3 .2 .1 .6-.1M250.6 188.2l-.3 2"/>
<path d="M250.8 184.1l-.2 1.7v.2l.4 .1M251.3 190l.1 .1-.1 .1M251.3 190l-.1 .1 .1 .1M251.3 190v.2M251.4 189v.2M251.4 189l.1 .1-.1 .1M251.4 189l-.1 .1 .1 .1M251.7 185.9l.1 .1-.1 .1M251.7 185.9l-.1 .1 .1 .1M251.7 185.9v.2M251.8 184.9v.2M251.8 184.9l.1 .1-.1 .1"/>
<path d="M251.8 184.9l-.1 .1 .1 .1M254.6 189a.5 .5 0 0 0-.8 .2l.1 .3 .6 .2 .1 .1-.2 .3-.2 .1-.5-.1M255.4 184.2a.85 .85 0 0 0-1 .1 .45 .45 0 0 0 .2 .8l.3 .1a.49 .49 0 0 1 .4 .5 .49 .49 0 0 1-.5 .4l-.7-.1M255.5 189.1a.49 .49 0 0 1 .9 .1l-.2 1M255.6 188.2l-.2 2M256.1 186.1l.2-2 .5 1.5 .8-1.5-.2 2M257.4 188.9l-.2 1.3M257.4 188.2l-.1 .1 .1 .1M257.4 188.2l.1 .1-.1 .1M257.4 188.2v.2M258.1 189.6l1-.2v-.4l-.6-.1-.3 .3v.9l.1 .1 .6-.1M258.5 185.2h.7a.55 .55 0 0 0 .5-.5 .55 .55 0 0 0-.3-.6h-.8l-.3 2"/>
<path d="M260.1 188.2l-.2 1.7 .3 .3M260.5 185.1h.6M260.6 184.1h.7a.49 .49 0 0 1 .3 .6 .49 .49 0 0 1-.5 .4l.3 .1a.58 .58 0 0 1-.3 .9h-.8zM261.9 189a.66 .66 0 0 0-1 .3v.5l.1 .3 .2 .1 .6-.1M262 188.2l-.2 2M262.2 190.4h1.5M262.5 185.2h.7a.55 .55 0 0 0 .5-.5 .55 .55 0 0 0-.3-.6h-.8l-.3 2M262.9 185.2l.6 .9M264.4 189l.2-.1 .6 .1-.1 1.2M265.2 189.4l-.7 .1a.4 .4 0 0 0-.3 .3 .4 .4 0 0 0 .2 .4l.7-.1M266.2 188.9l-.1 1.3M266.3 188.2l-.1 .1 .1 .1"/>
<path d="M266.3 188.2l.1 .1-.1 .1M266.3 188.2v.2M267.2 188.9l-.2 1.3M267.7 188.9l-.3 .1-.3 .3"/>
</g>
<text font-size="4.3" fill="#fff" x="104.7" y="21.3">Bottom Assembly (Scale 1:1)</text>
<g font-size="2.7" fill="#fff">
<text x="240.4" y="186.2">Project: SMPBR</text>
<text x="241.9" y="190.3">Board: shield_air</text>
<text x="177.4" y="192.1">Title:</text>
</g>
<g font-size="2" fill="#fff">
<text x="154.6" y="76.4" transform="rotate(180 154.6 76.4)">- S +</text>
<text x="178" y="177.8">Designed for: TrendBit</text>
<text x="178" y="180.8">Designed by: Petr_Malaník</text>
<text x="178" y="183.8">Sheet:</text>
<text x="178" y="186.5">File: motor_shield_airpump.kicad_pcb</text>
<text x="178" y="193.9">Size: A4</text>
<text x="178" y="196.7">KiCad E.D.A. 9.0.1+1 + KiBot v1.8.5</text>
<text x="198" y="193.9">Date: 2024-12-04</text>
<text x="229.4" y="193.9">GIT hash: 5b9075c</text>
<text x="263" y="196.7">Id: 3/3</text>
<text x="263" y="193.9">Rev: 1.0</text>
</g>
<g font-size="1.7" fill="#fff">
<text x="35" y="11.6">1</text>
<text x="85" y="11.6">2</text>
<text x="135" y="11.6">3</text>
<text x="185" y="11.6">4</text>
<text x="235" y="11.6">5</text>
<text x="285" y="11.6">6</text>
<text x="10.5" y="35.6">A</text>
<text x="285.5" y="35.6">A</text>
<text x="10.5" y="85.6">B</text>
<text x="285.5" y="85.6">B</text>
<text x="10.5" y="135.7">C</text>
<text x="285.5" y="135.7">C</text>
<text x="10.5" y="185.6">D</text>
<text x="285.5" y="185.6">D</text>
<text x="35" y="199.7">1</text>
<text x="85" y="199.7">2</text>
<text x="135" y="199.7">3</text>
<text x="185" y="199.7">4</text>
<text x="235" y="199.7">5</text>
<text x="285" y="199.7">6</text>
</g>
<g font-size="1.2" fill="#fff">
<text x="144.9" y="62.7">Motor filter shield</text>
<text x="149.1" y="65.2">Air pump</text>
<text x="150.6" y="64">23mm</text>
</g>
<g font-size="1.1" fill="#fff">
<text x="144.9" y="74.3">07/25</text>
<text x="145.2" y="75.5">V1.0</text>
</g>
<g font-size=".9" fill="#fff">
<text x="148.7" y="80.6">Petr Malaník</text>
<text x="148.7" y="79.5">Designed by:</text>
</g>
</svg>
